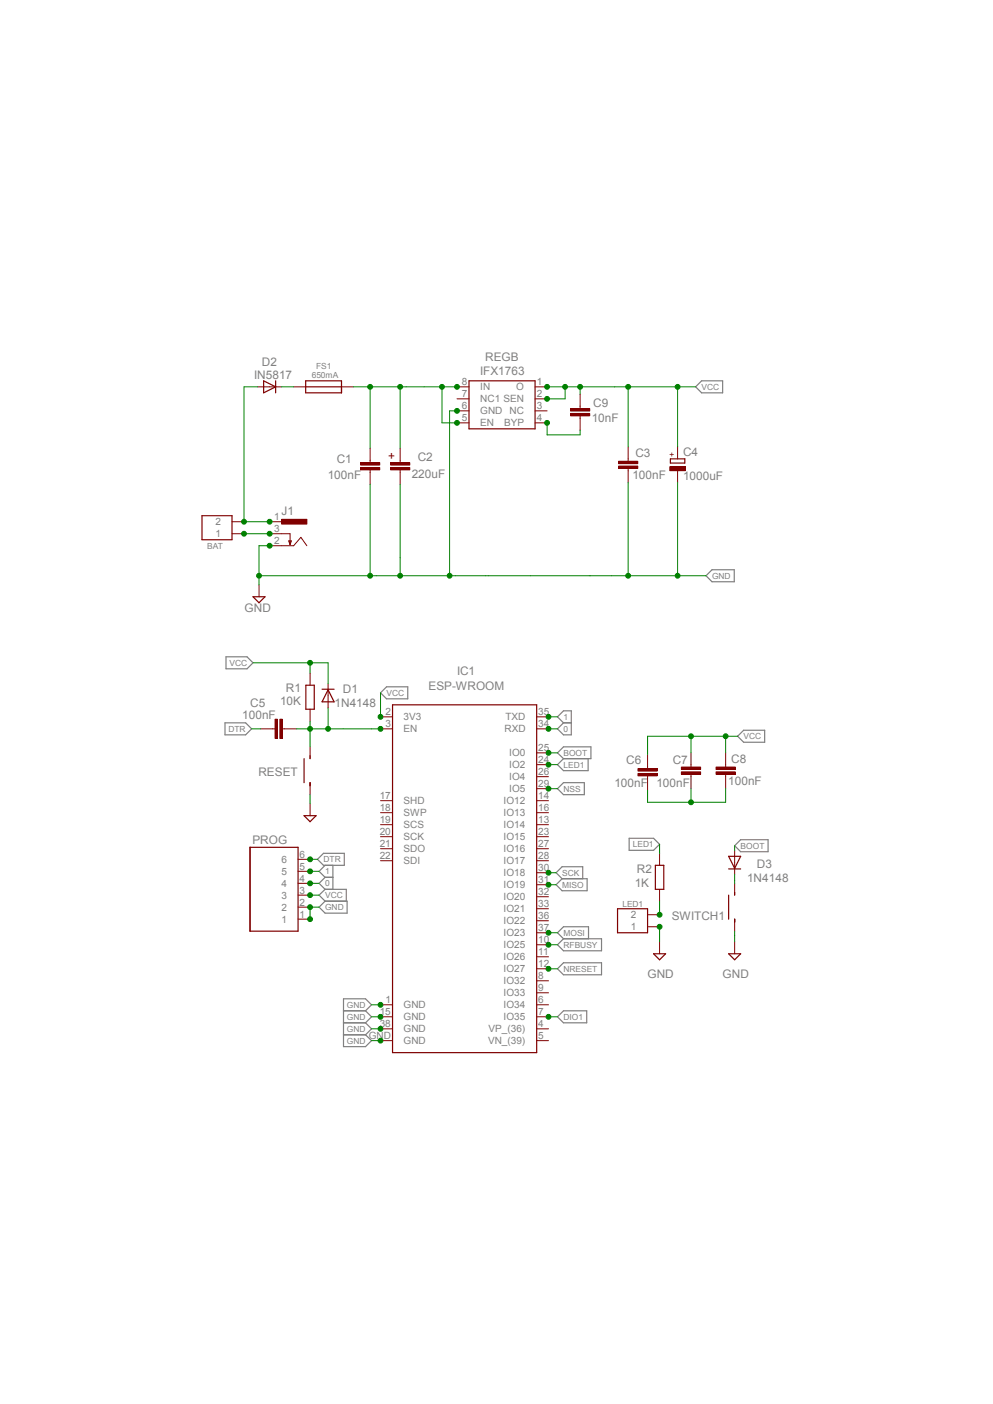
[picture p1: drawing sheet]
<svg xmlns="http://www.w3.org/2000/svg" width="210mm" height="297mm" viewBox="0 0 210 297" stroke-linecap="round" stroke-linejoin="round" font-family="sans-serif">
<g fill="none" stroke="#808080" stroke-width=".25">
<path d="M147.1 81.8l1.3-1.2h4.4v2.5h-4.4zM47.8 138.9h4.4l1.3 1.3-1.3 1.3h-4.4zM149.3 121.8l1.3-1.3h4.7v2.6h-4.7zM47.6 152.9h4.3l1.3 1.3-1.3 1.2h-4.3zM80.5 146.6l1.2-1.3h4.5v2.5h-4.5zM117.9 151.6l1.3-1.2h1.6v5h-1.6l-1.3-1.2 1.3-1.3zM117.9 159.3l1.3-1.3h5.8v2.5h-5.8zM119.2 152.9h1.6M156 155.7l1.3-1.2h4.4v2.5h-4.4zM117.9 166.8l1.3-1.2h4.4v2.5h-4.4zM119.2 160.5l-1.3 1.3 1.3 1.2h5.2v-2.5M133.1 177.3h5.1l1.3 1.3-1.3 1.3h-5.1z"/>
<path d="M155.4 178.9l1.2-1.3h5.8v2.6h-5.8zM67.5 191.9l1.2-1.3h4.7v2.6h-4.7zM68.4 180.5h4.4v2.5h-4.4l-1.3-1.2zM68.7 188.1l-1.2 1.3 1.2 1.2M68.7 188.1h4.5v2.5M68.7 185.6l-1.2 1.3 1.2 1.2M68.7 185.6h1.7M68.7 183l-1.2 1.3 1.2 1.3M70.4 183v5.1M117.6 187.2l1.3-1.3h5.3v2.5h-5.3zM117.9 199.9l1.3-1.3h8v2.5h-8zM118.9 185.9l-1.3-1.3 1.3-1.3h4.3v2.6"/>
<path d="M119.2 198.6l-1.3-1.3 1.3-1.3h5.3v2.6M72.6 213.8h4.7M72.6 216.4h4.7M72.6 218.9h4.7M77.3 213.8l1.3-1.2-1.3-1.3h-4.7v10.1h4.7l1.3-1.3-1.3-1.2M77.3 213.8l1.3 1.3-1.3 1.3M77.3 216.4l1.3 1.2-1.3 1.3M117.9 204.9l1.3-1.2h8v2.5h-8zM119.2 213.8h4.9v2.6h-4.9l-1.3-1.3z"/>
</g>
<g fill="none" stroke="#800000" stroke-width=".25">
<path d="M55.8 80.6l2.5 1.2-2.5 1.3zM58.3 80.6v2.5M64.6 80.6h7.6v2.5h-7.6zM64.6 81.8h7.6M42.7 109.1h6.4v5.1h-6.4zM53.5 126.2h2.5l-1.2 1.3zM64.7 144.9h1.8v5.1h-1.8zM65.6 159.9v.6M68.1 145.8h2.6M69.4 145.9l1.3 2.6h-2.6zM52.9 179.2h10.1v17.8h-10.1zM64.3 172.6h2.5l-1.2 1.2z"/>
<path d="M64.3 160.5v5.1M65.6 165.6v.6"/>
</g>
<g fill="none" stroke="#800000" stroke-width=".21">
<path d="M54.5 81.8h5.1M62.1 81.8h2.5M72.2 81.8h2.6M49.1 112.9h2.5M49.1 110.4h2.5M54.8 123.7v2.5M65.6 142.4v2.5M65.6 150v2.6M65.6 158v2.5M69.4 144.7v5M65.6 165.6v2.5M65.6 170v2.6"/>
<path d="M146.1 161.8v.5M146.1 163.8v.5M63 194.4h2.6M63 191.9h2.6M63 189.4h2.6M63 186.9h2.6M63 184.3h2.6M63 181.8h2.6"/>
</g>
<path d="M144.1 162.3h4.1v.5h-4.1z" fill-rule="evenodd" fill="#800000"/>
<path d="M144.1 162.3h4.1v.5h-4.1z" fill="none" stroke="#800000" stroke-width=".21"/>
<path d="M144.1 163.3h4.1v.5h-4.1z" fill-rule="evenodd" fill="#800000"/>
<path d="M59.6 115.4h2.5l1.5-1.7 1.3 1.7M59.6 112.9h1.7v2.3M146.1 159.3v2.5M144.1 163.3h4.1v.5h-4.1zM146.1 164.3v2.5M136.9 196h2.6M136.9 193.5h2.6M139.5 180.5v2.5M139.5 188.1v2.5M139.5 199.2v2.6" fill="none" stroke="#800000" stroke-width=".21"/>
<path d="M61.1 114.4h.5l-.3 .8zM130.6 192.2h6.3v5.1h-6.3zM138.6 183h1.8v5.1h-1.8zM138.2 201.8h2.6l-1.3 1.2z" fill="none" stroke="#800000" stroke-width=".25"/>
<path d="M59.6 109.9h5.3v1h-5.3z" fill-rule="evenodd" fill="#800000"/>
<path d="M78.3 97.4v.5M78.3 99.4v.5M57 110.4h2.6M57 115.4h2.6M57 112.9h2.6M59.6 109.9h5.3v1h-5.3z" fill="none" stroke="#800000" stroke-width=".21"/>
<path d="M76.2 97.9h4.1v.5h-4.1z" fill-rule="evenodd" fill="#800000"/>
<path d="M76.2 97.9h4.1v.5h-4.1z" fill="none" stroke="#800000" stroke-width=".21"/>
<path d="M76.2 98.9h4.1v.5h-4.1z" fill-rule="evenodd" fill="#800000"/>
<path d="M76.2 98.9h4.1v.5h-4.1zM78.3 94.8v2.6M78.3 99.9v2.5M136.9 162.1v.5M136.9 164.1v.5" fill="none" stroke="#800000" stroke-width=".21"/>
<path d="M134.9 162.6h4.1v.5h-4.1z" fill-rule="evenodd" fill="#800000"/>
<path d="M134.9 162.6h4.1v.5h-4.1z" fill="none" stroke="#800000" stroke-width=".21"/>
<path d="M134.9 163.6h4.1v.5h-4.1z" fill-rule="evenodd" fill="#800000"/>
<path d="M132.8 97.1v.5M132.8 99.1v.5M136.9 159.6v2.5M134.9 163.6h4.1v.5h-4.1zM136.9 164.6v2.6" fill="none" stroke="#800000" stroke-width=".21"/>
<path d="M130.8 97.6h4.1v.5h-4.1z" fill-rule="evenodd" fill="#800000"/>
<path d="M130.8 97.6h4.1v.5h-4.1z" fill="none" stroke="#800000" stroke-width=".21"/>
<path d="M130.8 98.6h4.1v.5h-4.1z" fill-rule="evenodd" fill="#800000"/>
<path d="M130.8 98.6h4.1v.5h-4.1zM132.8 94.5v2.6M132.8 99.6v2.5M57.7 154.2h.5M59.7 154.2h.5" fill="none" stroke="#800000" stroke-width=".21"/>
<path d="M58.2 152.1h.5v4.1h-.5z" fill-rule="evenodd" fill="#800000"/>
<path d="M58.2 152.1h.5v4.1h-.5z" fill="none" stroke="#800000" stroke-width=".21"/>
<path d="M59.2 152.1h.5v4.1h-.5z" fill-rule="evenodd" fill="#800000"/>
<path d="M84.6 97.4v.5M84.6 99.4v.5M55.1 154.2h2.6M59.2 152.1h.5v4.1h-.5zM60.2 154.2h2.5M155.4 179.9v5.1M155.4 186.9v2.5M155.4 194.4v2.6M155.4 199.2v2.6" fill="none" stroke="#800000" stroke-width=".21"/>
<path d="M154.1 181.1h2.5l-1.2 2.6zM154.1 183.8h2.5M154.1 189.4v5M155.4 188.8v.6M155.4 194.4v.7M154.1 201.8h2.5l-1.2 1.2z" fill="none" stroke="#800000" stroke-width=".25"/>
<path d="M82.6 98.9h4.1v.5h-4.1z" fill-rule="evenodd" fill="#800000"/>
<path d="M82.6 98.9h4.1v.5h-4.1z" fill="none" stroke="#800000" stroke-width=".21"/>
<path d="M82.6 97.9h4.1v.5h-4.1z" fill-rule="evenodd" fill="#800000"/>
<g fill="none" stroke="#800000" stroke-width=".21">
<path d="M82.6 97.9h4.1v.5h-4.1zM84.6 94.8v2.6M84.6 99.9v2.5M80.5 151.6h2.5M80.5 154.2h2.5M113.5 151.6h2.5M113.5 154.2h2.5M113.5 159.3h2.5M80.5 174.5h2.5M80.5 169.4h2.5M80.5 171.9h2.5M80.5 179.5h2.5"/>
<path d="M80.5 177h2.5M113.5 174.5h2.5M113.5 169.4h2.5M113.5 171.9h2.5M113.5 166.8h2.5M113.5 179.5h2.5M113.5 164.3h2.5M113.5 161.8h2.5M113.5 177h2.5M80.5 182.1h2.5M113.5 199.9h2.5M113.5 197.3h2.5"/>
<path d="M113.5 194.8h2.5M113.5 192.2h2.5M113.5 189.7h2.5M113.5 187.2h2.5M113.5 184.6h2.5M113.5 182.1h2.5M80.5 212.6h2.5M80.5 217.6h2.5M80.5 215.1h2.5M113.5 212.6h2.5M113.5 217.6h2.5M113.5 215.1h2.5"/>
<path d="M113.5 207.5h2.5M113.5 210h2.5M113.5 202.4h2.5M113.5 204.9h2.5M80.5 220.1h2.5M113.5 220.1h2.5"/>
</g>
<path d="M141.8 97.1h3v.9h-3zM83 149.1h30.5v73.6h-30.5z" fill="none" stroke="#800000" stroke-width=".25"/>
<path d="M141.6 98.7h3.3v.9h-3.3z" fill-rule="evenodd" fill="#800000"/>
<path d="M141.6 98.7h3.3v.9h-3.3zM143.3 94.5v2.6M143.3 99.6v2.5M153.5 161.8v.5M153.5 163.8v.5" fill="none" stroke="#800000" stroke-width=".21"/>
<path d="M151.4 162.3h4.1v.5h-4.1z" fill-rule="evenodd" fill="#800000"/>
<path d="M151.4 162.3h4.1v.5h-4.1z" fill="none" stroke="#800000" stroke-width=".21"/>
<path d="M151.4 163.3h4.1v.5h-4.1z" fill-rule="evenodd" fill="#800000"/>
<g fill="none" stroke="#800000" stroke-width=".21">
<path d="M96.6 81.8h2.6M96.6 84.4h2.6M96.6 86.9h2.6M96.6 89.5h2.6M113.2 81.8h2.5M113.2 84.4h2.5M113.2 86.9h2.5M113.2 89.5h2.5M122.7 85.9v.5M122.7 88v.5M153.5 159.3v2.5M151.4 163.3h4.1v.5h-4.1z"/>
<path d="M153.5 164.3v2.5"/>
</g>
<path d="M99.2 80.6h14v10.1h-14z" fill="none" stroke="#800000" stroke-width=".25"/>
<path d="M120.6 86.4h4.1v.6h-4.1z" fill-rule="evenodd" fill="#800000"/>
<path d="M120.6 86.4h4.1v.6h-4.1z" fill="none" stroke="#800000" stroke-width=".21"/>
<path d="M120.6 87.5h4.1v.5h-4.1z" fill-rule="evenodd" fill="#800000"/>
<path d="M120.6 87.5h4.1v.5h-4.1zM122.7 83.4v2.5M122.7 88.5v2.5" fill="none" stroke="#800000" stroke-width=".21"/>
<path d="M65.6 191.9h1.9" fill="none" stroke="#008000" stroke-width=".21"/>
<circle cx="65.6" cy="191.9" r=".51" fill="#008000"/>
<g fill="none" stroke="#008000" stroke-width=".21">
<path d="M65.6 191.9v2.5"/>
<circle cx="65.6" cy="191.9" r=".51"/>
</g>
<circle cx="65.6" cy="194.4" r=".51" fill="#008000"/>
<g fill="none" stroke="#008000" stroke-width=".21">
<path d="M84.6 102.4v19.4M54.8 121.8v1.9M79.5 121.8h49.8"/>
<circle cx="65.6" cy="194.4" r=".51"/>
</g>
<circle cx="84.6" cy="121.8" r=".51" fill="#008000"/>
<g fill="none" stroke="#008000" stroke-width=".21">
<path d="M54.8 115.4v6.4h24.7M78.3 102.4v19.4M129.3 121.8h20"/>
<circle cx="84.6" cy="121.8" r=".51"/>
</g>
<circle cx="78.3" cy="121.8" r=".51" fill="#008000"/>
<circle cx="78.3" cy="121.8" r=".51" fill="none" stroke="#008000" stroke-width=".21"/>
<circle cx="54.8" cy="121.8" r=".51" fill="#008000"/>
<g fill="none" stroke="#008000" stroke-width=".21">
<path d="M132.8 102.1v19.7"/>
<circle cx="54.8" cy="121.8" r=".51"/>
</g>
<circle cx="132.8" cy="121.8" r=".51" fill="#008000"/>
<g fill="none" stroke="#008000" stroke-width=".21">
<path d="M54.8 115.4h2.2"/>
<circle cx="132.8" cy="121.8" r=".51"/>
</g>
<circle cx="57" cy="115.4" r=".51" fill="#008000"/>
<g fill="none" stroke="#008000" stroke-width=".21">
<path d="M143.3 102.1v19.7"/>
<circle cx="57" cy="115.4" r=".51"/>
</g>
<circle cx="143.3" cy="121.8" r=".51" fill="#008000"/>
<g fill="none" stroke="#008000" stroke-width=".21">
<path d="M96.6 86.9h-1.5v34.9"/>
<circle cx="143.3" cy="121.8" r=".51"/>
</g>
<circle cx="96.6" cy="86.9" r=".51" fill="#008000"/>
<circle cx="96.6" cy="86.9" r=".51" fill="none" stroke="#008000" stroke-width=".21"/>
<circle cx="95.1" cy="121.8" r=".51" fill="#008000"/>
<g fill="none" stroke="#008000" stroke-width=".21">
<path d="M65.6 168.1v1.9M139.5 196v3.2"/>
<circle cx="95.1" cy="121.8" r=".51"/>
</g>
<circle cx="139.5" cy="196" r=".51" fill="#008000"/>
<g fill="none" stroke="#008000" stroke-width=".21">
<path d="M146.1 166.8v2.9M153.5 166.8v2.9h-16.6v-2.5"/>
<circle cx="139.5" cy="196" r=".51"/>
</g>
<circle cx="146.1" cy="169.7" r=".51" fill="#008000"/>
<g fill="none" stroke="#008000" stroke-width=".21">
<path d="M155.4 197v2.2M78.6 212.6h1.9"/>
<circle cx="146.1" cy="169.7" r=".51"/>
</g>
<circle cx="80.5" cy="212.6" r=".51" fill="#008000"/>
<g fill="none" stroke="#008000" stroke-width=".21">
<path d="M78.6 215.1h1.9"/>
<circle cx="80.5" cy="212.6" r=".51"/>
</g>
<circle cx="80.5" cy="215.1" r=".51" fill="#008000"/>
<g fill="none" stroke="#008000" stroke-width=".21">
<path d="M78.6 217.6h1.9"/>
<circle cx="80.5" cy="215.1" r=".51"/>
</g>
<circle cx="80.5" cy="217.6" r=".51" fill="#008000"/>
<g fill="none" stroke="#008000" stroke-width=".21">
<path d="M78.6 220.1h1.9"/>
<circle cx="80.5" cy="217.6" r=".51"/>
</g>
<circle cx="80.5" cy="220.1" r=".51" fill="#008000"/>
<g fill="none" stroke="#008000" stroke-width=".21">
<path d="M65.6 189.4h1.9"/>
<circle cx="80.5" cy="220.1" r=".51"/>
</g>
<circle cx="65.6" cy="189.4" r=".51" fill="#008000"/>
<g fill="none" stroke="#008000" stroke-width=".21">
<path d="M130 81.8h17.1M132.8 81.8v12.7"/>
<circle cx="65.6" cy="189.4" r=".51"/>
</g>
<circle cx="132.8" cy="81.8" r=".51" fill="#008000"/>
<g fill="none" stroke="#008000" stroke-width=".21">
<path d="M143.3 81.8v12.7"/>
<circle cx="132.8" cy="81.8" r=".51"/>
</g>
<circle cx="143.3" cy="81.8" r=".51" fill="#008000"/>
<g fill="none" stroke="#008000" stroke-width=".21">
<path d="M115.7 81.8h7M119.5 81.8v2.6h-3.8"/>
<circle cx="143.3" cy="81.8" r=".51"/>
</g>
<circle cx="115.7" cy="81.8" r=".51" fill="#008000"/>
<circle cx="115.7" cy="81.8" r=".51" fill="none" stroke="#008000" stroke-width=".21"/>
<circle cx="115.7" cy="84.4" r=".51" fill="#008000"/>
<g fill="none" stroke="#008000" stroke-width=".21">
<path d="M122.7 81.8v1.6"/>
<circle cx="115.7" cy="84.4" r=".51"/>
</g>
<circle cx="119.5" cy="81.8" r=".51" fill="#008000"/>
<g fill="none" stroke="#008000" stroke-width=".21">
<path d="M122.7 81.8h7.3"/>
<circle cx="119.5" cy="81.8" r=".51"/>
</g>
<circle cx="122.7" cy="81.8" r=".51" fill="#008000"/>
<g fill="none" stroke="#008000" stroke-width=".21">
<path d="M53.5 140.2h15.9v4.5"/>
<circle cx="122.7" cy="81.8" r=".51"/>
</g>
<circle cx="65.6" cy="140.2" r=".51" fill="#008000"/>
<g fill="none" stroke="#008000" stroke-width=".21">
<path d="M65.6 140.2v2.2M146.1 155.7v3.6M156 155.7h-19.1v3.9"/>
<circle cx="65.6" cy="140.2" r=".51"/>
</g>
<circle cx="146.1" cy="155.7" r=".51" fill="#008000"/>
<g fill="none" stroke="#008000" stroke-width=".21">
<path d="M153.5 155.7v3.6"/>
<circle cx="146.1" cy="155.7" r=".51"/>
</g>
<circle cx="153.5" cy="155.7" r=".51" fill="#008000"/>
<g fill="none" stroke="#008000" stroke-width=".21">
<path d="M80.5 146.6v5"/>
<circle cx="153.5" cy="155.7" r=".51"/>
</g>
<circle cx="80.5" cy="151.6" r=".51" fill="#008000"/>
<g fill="none" stroke="#008000" stroke-width=".21">
<path d="M116 166.8h1.9"/>
<circle cx="80.5" cy="151.6" r=".51"/>
</g>
<circle cx="116" cy="166.8" r=".51" fill="#008000"/>
<g fill="none" stroke="#008000" stroke-width=".21">
<path d="M116 199.9h1.9"/>
<circle cx="116" cy="166.8" r=".51"/>
</g>
<circle cx="116" cy="199.9" r=".51" fill="#008000"/>
<g fill="none" stroke="#008000" stroke-width=".21">
<path d="M65.6 152.6v1.6M69.4 149.7v4.5h-6.7"/>
<circle cx="116" cy="199.9" r=".51"/>
</g>
<circle cx="65.6" cy="154.2" r=".51" fill="#008000"/>
<g fill="none" stroke="#008000" stroke-width=".21">
<path d="M65.6 154.2v3.8M78.6 154.2h1.9"/>
<circle cx="65.6" cy="154.2" r=".51"/>
</g>
<circle cx="80.5" cy="154.2" r=".51" fill="#008000"/>
<g fill="none" stroke="#008000" stroke-width=".21">
<path d="M69.4 154.2h9.2"/>
<circle cx="80.5" cy="154.2" r=".51"/>
</g>
<circle cx="69.4" cy="154.2" r=".51" fill="#008000"/>
<g fill="none" stroke="#008000" stroke-width=".21">
<path d="M65.6 181.8h1.5"/>
<circle cx="69.4" cy="154.2" r=".51"/>
</g>
<circle cx="65.6" cy="181.8" r=".51" fill="#008000"/>
<g fill="none" stroke="#008000" stroke-width=".21">
<path d="M53.2 154.2h1.9M65.6 186.9h1.9"/>
<circle cx="65.6" cy="181.8" r=".51"/>
</g>
<circle cx="65.6" cy="186.9" r=".51" fill="#008000"/>
<g fill="none" stroke="#008000" stroke-width=".21">
<path d="M116 154.2h1.9"/>
<circle cx="65.6" cy="186.9" r=".51"/>
</g>
<circle cx="116" cy="154.2" r=".51" fill="#008000"/>
<g fill="none" stroke="#008000" stroke-width=".21">
<path d="M65.6 184.3h1.9"/>
<circle cx="116" cy="154.2" r=".51"/>
</g>
<circle cx="65.6" cy="184.3" r=".51" fill="#008000"/>
<g fill="none" stroke="#008000" stroke-width=".21">
<path d="M116 151.6h1.9"/>
<circle cx="65.6" cy="184.3" r=".51"/>
</g>
<circle cx="116" cy="151.6" r=".51" fill="#008000"/>
<g fill="none" stroke="#008000" stroke-width=".21">
<path d="M116 159.3h1.9M155.4 178.9v1"/>
<circle cx="116" cy="151.6" r=".51"/>
</g>
<circle cx="116" cy="159.3" r=".51" fill="#008000"/>
<g fill="none" stroke="#008000" stroke-width=".21">
<path d="M116 215.1h1.9"/>
<circle cx="116" cy="159.3" r=".51"/>
</g>
<circle cx="116" cy="215.1" r=".51" fill="#008000"/>
<g fill="none" stroke="#008000" stroke-width=".21">
<path d="M116 204.9h1.9"/>
<circle cx="116" cy="215.1" r=".51"/>
</g>
<circle cx="116" cy="204.9" r=".51" fill="#008000"/>
<g fill="none" stroke="#008000" stroke-width=".21">
<path d="M116 197.3h1.9"/>
<circle cx="116" cy="204.9" r=".51"/>
</g>
<circle cx="116" cy="197.3" r=".51" fill="#008000"/>
<circle cx="116" cy="197.3" r=".51" fill="none" stroke="#008000" stroke-width=".21"/>
<circle cx="96.6" cy="81.8" r=".51" fill="#008000"/>
<circle cx="96.6" cy="81.8" r=".51" fill="none" stroke="#008000" stroke-width=".21"/>
<circle cx="96.6" cy="89.5" r=".51" fill="#008000"/>
<g fill="none" stroke="#008000" stroke-width=".21">
<path d="M93.5 81.8v7.7h3.1"/>
<circle cx="96.6" cy="89.5" r=".51"/>
</g>
<circle cx="93.5" cy="81.8" r=".51" fill="#008000"/>
<g fill="none" stroke="#008000" stroke-width=".21">
<path d="M85.9 81.8h-1.3v13M89.7 81.8h6.9"/>
<circle cx="93.5" cy="81.8" r=".51"/>
</g>
<circle cx="84.6" cy="81.8" r=".51" fill="#008000"/>
<g fill="none" stroke="#008000" stroke-width=".21">
<path d="M74.8 81.8h9.8M78.3 81.8v13"/>
<circle cx="84.6" cy="81.8" r=".51"/>
</g>
<circle cx="78.3" cy="81.8" r=".51" fill="#008000"/>
<g fill="none" stroke="#008000" stroke-width=".21">
<path d="M85.9 81.8h3.8M51.6 110.4h5.4"/>
<circle cx="78.3" cy="81.8" r=".51"/>
</g>
<circle cx="57" cy="110.4" r=".51" fill="#008000"/>
<circle cx="57" cy="110.4" r=".51" fill="none" stroke="#008000" stroke-width=".21"/>
<circle cx="51.6" cy="110.4" r=".51" fill="#008000"/>
<g fill="none" stroke="#008000" stroke-width=".21">
<path d="M54.5 81.8h-2.9v28.6M139.5 190.6v2.9"/>
<circle cx="51.6" cy="110.4" r=".51"/>
</g>
<circle cx="139.5" cy="193.5" r=".51" fill="#008000"/>
<g fill="none" stroke="#008000" stroke-width=".21">
<path d="M59.6 81.8h2.5M51.6 112.9h5.4M155.4 185v1.9"/>
<circle cx="139.5" cy="193.5" r=".51"/>
</g>
<circle cx="51.6" cy="112.9" r=".51" fill="#008000"/>
<circle cx="51.6" cy="112.9" r=".51" fill="none" stroke="#008000" stroke-width=".21"/>
<circle cx="57" cy="112.9" r=".51" fill="#008000"/>
<g fill="none" stroke="#008000" stroke-width=".21">
<path d="M116 161.8h1.9"/>
<circle cx="57" cy="112.9" r=".51"/>
</g>
<circle cx="116" cy="161.8" r=".51" fill="#008000"/>
<g fill="none" stroke="#008000" stroke-width=".21">
<path d="M115.7 89.5v2.5h7v-1M139.5 178.6v1.9"/>
<circle cx="116" cy="161.8" r=".51"/>
</g>
<circle cx="115.7" cy="89.5" r=".51" fill="#008000"/>
<g fill="none" stroke="#008000" stroke-width=".21">
<path d="M116 187.2h1.6"/>
<circle cx="115.7" cy="89.5" r=".51"/>
</g>
<circle cx="116" cy="187.2" r=".51" fill="#008000"/>
<g fill="none" stroke="#008000" stroke-width=".21">
<path d="M116 184.6h1.6"/>
<circle cx="116" cy="187.2" r=".51"/>
</g>
<circle cx="116" cy="184.6" r=".51" fill="#008000"/>
<circle cx="116" cy="184.6" r=".51" fill="none" stroke="#008000" stroke-width=".21"/>
<g font-size="2.5" fill="#808080">
<text x="55.4" y="77.4">D2</text>
<text x="102.6" y="76.4">REGB</text>
<text x="53.8" y="80.2">IN5817</text>
<text x="101.6" y="79.3">IFX1763</text>
<text x="125.1" y="89.4">10nF</text>
<text x="125.5" y="86.2">C9</text>
<text x="69.3" y="101.4">100nF</text>
<text x="71.2" y="98">C1</text>
<text x="87.1" y="101.1">220uF</text>
<text x="88.3" y="97.6">C2</text>
<text x="133.7" y="101.4">100nF</text>
<text x="134.4" y="96.7">C3</text>
<text x="144.4" y="101.6">1000uF</text>
<text x="144.4" y="96.6">C4</text>
<text x="59.6" y="108.8">J1</text>
<text x="51.7" y="129.4">GND</text>
<text x="96.6" y="142.8">IC1</text>
<text x="52.9" y="149.6">C5</text>
<text x="59.2" y="149.1">10K</text>
<text x="60.5" y="146.3">R1</text>
<text x="70.7" y="149.5">1N4148</text>
<text x="72.5" y="146.7">D1</text>
<text x="90.6" y="146.1">ESP-WROOM</text>
<text x="51.2" y="152.2">100nF</text>
<text x="132.4" y="161.7">C6</text>
<text x="142.3" y="161.7">C7</text>
<text x="154.6" y="161.4">C8</text>
<text x="54.7" y="164.2">RESET</text>
<text x="129.9" y="166.5">100nF</text>
<text x="138.8" y="166.5">100nF</text>
<text x="154" y="166.2">100nF</text>
<text x="53.4" y="178.5">PROG</text>
<text x="134.7" y="184.7">R2</text>
<text x="160.1" y="183.5">D3</text>
<text x="134.2" y="187.5">1K</text>
<text x="158" y="186.6">1N4148</text>
<text x="142.1" y="194.6">SWITCH1</text>
<text x="136.9" y="206.8">GND</text>
<text x="152.8" y="206.8">GND</text>
</g>
<text font-size="2.5" fill="#800000" x="82.1" y="97.4">+</text>
<g font-size="2.1" fill="#808080">
<text x="97.7" y="84">7</text>
<text x="97.7" y="81.4">8</text>
<text x="101.6" y="82.6">IN</text>
<text x="109.2" y="82.6">O</text>
<text x="113.5" y="81.4">1</text>
<text x="113.5" y="84">2</text>
<text x="97.7" y="89.1">5</text>
<text x="97.7" y="86.5">6</text>
<text x="101.6" y="87.7">GND</text>
<text x="101.6" y="85.1">NC1 SEN</text>
<text x="107.8" y="87.7">NC</text>
<text x="113.5" y="86.5">3</text>
<text x="113.5" y="89.1">4</text>
<text x="101.6" y="90.2">EN</text>
<text x="106.6" y="90.2">BYP</text>
<text x="45.6" y="113.7">1</text>
<text x="45.6" y="111.1">2</text>
<text x="58" y="110">1</text>
<text x="58" y="112.6">3</text>
<text x="58" y="115.1">2</text>
<text x="81.5" y="151.3">2</text>
<text x="81.5" y="153.8">3</text>
<text x="85.3" y="152.4">3V3</text>
<text x="85.3" y="154.9">EN</text>
<text x="106.7" y="154.9">RXD</text>
<text x="106.9" y="152.4">TXD</text>
<text x="113.8" y="151.3">35</text>
<text x="113.8" y="153.8">34</text>
<text x="107.7" y="160">IO0</text>
<text x="113.8" y="158.9">25</text>
<text x="113.8" y="161.4">24</text>
<text x="107.7" y="167.6">IO5</text>
<text x="107.7" y="165.1">IO4</text>
<text x="107.7" y="162.6">IO2</text>
<text x="113.8" y="166.5">29</text>
<text x="113.8" y="164">26</text>
<text x="80.3" y="169">17</text>
<text x="80.3" y="171.6">18</text>
<text x="85.3" y="170.1">SHD</text>
<text x="85.3" y="172.7">SWP</text>
<text x="106.5" y="170.1">IO12</text>
<text x="106.5" y="172.7">IO13</text>
<text x="113.8" y="169">14</text>
<text x="113.8" y="171.6">16</text>
<text x="80.3" y="174.1">19</text>
<text x="80.3" y="179.2">21</text>
<text x="80.3" y="176.7">20</text>
<text x="85.3" y="175.2">SCS</text>
<text x="85.3" y="177.8">SCK</text>
<text x="106.5" y="175.2">IO14</text>
<text x="106.5" y="177.8">IO15</text>
<text x="113.8" y="174.1">13</text>
<text x="113.8" y="179.2">27</text>
<text x="113.8" y="176.7">23</text>
<text x="59.5" y="185.1">5</text>
<text x="59.5" y="182.5">6</text>
<text x="63.4" y="183.9">5</text>
<text x="63.4" y="181.4">6</text>
<text x="80.3" y="181.7">22</text>
<text x="85.3" y="182.8">SDI</text>
<text x="85.3" y="180.3">SDO</text>
<text x="106.5" y="185.4">IO18</text>
<text x="106.5" y="182.8">IO17</text>
<text x="106.5" y="180.3">IO16</text>
<text x="113.8" y="184.3">30</text>
<text x="113.8" y="181.7">28</text>
<text x="59.5" y="190.2">3</text>
<text x="59.5" y="187.6">4</text>
<text x="63.4" y="191.6">2</text>
<text x="63.4" y="189">3</text>
<text x="63.4" y="186.5">4</text>
<text x="106.5" y="190.5">IO20</text>
<text x="106.5" y="187.9">IO19</text>
<text x="113.8" y="191.9">33</text>
<text x="113.8" y="189.4">32</text>
<text x="113.8" y="186.8">31</text>
<text x="59.5" y="195.2">1</text>
<text x="59.5" y="192.7">2</text>
<text x="63.4" y="194.1">1</text>
<text x="106.5" y="195.5">IO22</text>
<text x="106.5" y="193">IO21</text>
<text x="113.8" y="197">37</text>
<text x="113.8" y="194.4">36</text>
<text x="133.4" y="196.8">1</text>
<text x="133.4" y="194.3">2</text>
<text x="106.5" y="200.6">IO25</text>
<text x="106.5" y="203.2">IO26</text>
<text x="106.5" y="198.1">IO23</text>
<text x="113.8" y="199.5">10</text>
<text x="113.8" y="202">11</text>
<text x="106.5" y="208.2">IO32</text>
<text x="106.5" y="205.7">IO27</text>
<text x="113.8" y="207.1">8</text>
<text x="113.8" y="209.6">9</text>
<text x="113.8" y="204.6">12</text>
<text x="80.3" y="214.7">15</text>
<text x="81.5" y="212.2">1</text>
<text x="85.3" y="213.3">GND</text>
<text x="85.3" y="215.9">GND</text>
<text x="106.5" y="213.3">IO34</text>
<text x="106.5" y="215.9">IO35</text>
<text x="106.5" y="210.8">IO33</text>
<text x="113.8" y="212.2">6</text>
<text x="113.8" y="214.7">7</text>
<text x="78" y="219.8">GND</text>
<text x="80.3" y="217.3">38</text>
<text x="85.3" y="218.4">GND</text>
<text x="85.3" y="220.9">GND</text>
<text x="103.2" y="220.9">VN_(39)</text>
<text x="103.3" y="218.4">VP_(36)</text>
<text x="113.8" y="217.3">4</text>
<text x="113.8" y="219.8">5</text>
</g>
<g font-size="1.8" fill="#808080">
<text x="65.9" y="79.9">650mA</text>
<text x="66.8" y="78">FS1</text>
<text x="148.4" y="82.5">VCC</text>
<text x="43.8" y="116.1">BAT</text>
<text x="150.6" y="122.4">GND</text>
<text x="48.5" y="140.8">VCC</text>
<text x="81.7" y="147.2">VCC</text>
<text x="48.3" y="154.8">DTR</text>
<text x="119.2" y="154.8">0</text>
<text x="119.2" y="152.3">1</text>
<text x="119.2" y="159.9">BOOT</text>
<text x="157.3" y="156.4">VCC</text>
<text x="119.2" y="167.5">NSS</text>
<text x="119.2" y="162.4">LED1</text>
<text x="133.8" y="179.2">LED1</text>
<text x="156.6" y="179.5">BOOT</text>
<text x="68.4" y="182.4">DTR</text>
<text x="68.7" y="185">1</text>
<text x="118.9" y="185.3">SCK</text>
<text x="68.7" y="190">VCC</text>
<text x="68.7" y="187.5">0</text>
<text x="118.9" y="187.8">MISO</text>
<text x="131.6" y="191.9">LED1</text>
<text x="68.7" y="192.5">GND</text>
<text x="119.2" y="198">MOSI</text>
<text x="119.2" y="200.5">RFBUSY</text>
<text x="119.2" y="205.6">NRESET</text>
<text x="73.4" y="213.2">GND</text>
<text x="73.4" y="215.7">GND</text>
<text x="119.2" y="215.7">DIO1</text>
<text x="73.4" y="218.3">GND</text>
<text x="73.4" y="220.8">GND</text>
</g>
<text font-size="1.8" fill="#800000" x="142.7" y="96.6" transform="rotate(-90 142.7 96.6)">+</text>
</svg>
